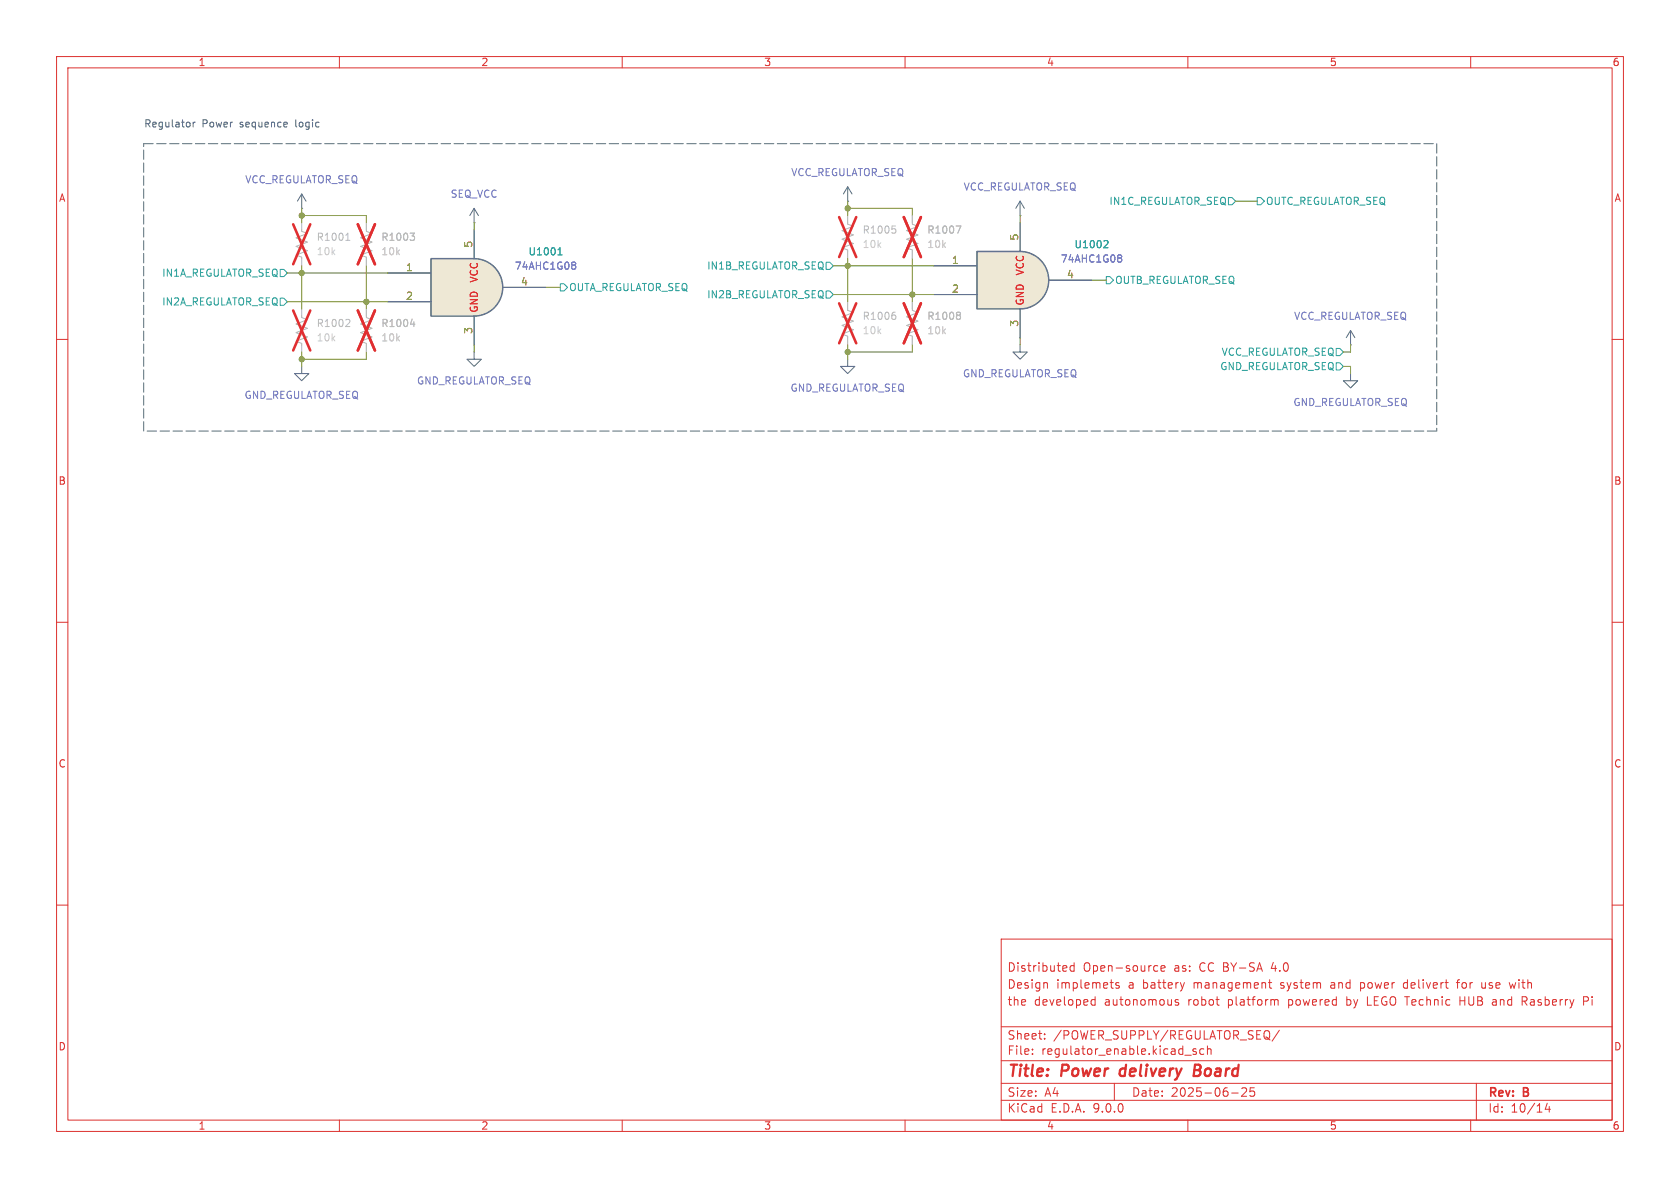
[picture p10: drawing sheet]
<svg xmlns="http://www.w3.org/2000/svg" width="297mm" height="210mm" viewBox="0 0 297 210" stroke-linecap="round" stroke-linejoin="round" font-family="sans-serif">
<g fill="none" stroke="#dc322f" stroke-width=".18">
<path d="M10 10h277v190h-277zM12 12h273v186h-273zM60 10v2M110 10v2M160 10v2M210 10v2M260 10v2M10 60h2M285 60h2M10 110h2M285 110h2M10 160h2"/>
<path d="M177 166h108v32h-108zM185 173.7l.2 .2v.8M188.5 170.8l.1 .3-.7 .1M189.9 170.2v1.5M189.9 170.8l-.4-.1-.3 .3v.4l.1 .2h.6M193 177.6h.6M193 176.8h.6M193.6 176.2v1.5M197.8 173.8l-.3-.1-.3 .2 .1 .2 .5 .2v.3h-.6M204.1 171.6h.6M204.1 170.8h.6M205.2 171.2l.8-.1-.1-.3-.4-.1-.3 .2 .1 .7h.6"/>
<path d="M208.3 176.8l-.3-.1-.3 .2 .1 .2 .5 .2v.3h-.6M209.4 173.7l-.4 1M224.2 173.7h.6M224.5 173.2v1.3l.3 .2M225.4 176.8h.5l.1 .9M240.5 173.7v1.5M240.5 174.6l.2 .1M240.7 173.7l-.2 .1M241.7 176.2v1.5h.8M248.4 173.7l-.3 .3v.4l.3 .3M257.5 173.7h.5M258 173.2l-.3 .2v1.3"/>
<path d="M258.1 176.2v1.5M258.1 176.9h.9M262 173.7v.9h.5M264 177.7h.4M264 176.7l.5 .1M264 177.1h.4M266.8 173.7l.3 1 .3-.7 .3 .7M269.5 177l.5 .7M269.9 176.3l-.2-.1h-.6v1.5M269.9 176.8l-.2 .2h-.6M280 177l.7-.1 .1-.2-.1-.4-.2-.1h-.5v1.5M285 160h2"/>
<path d="M60 198v2M110 198v2M160 198v2M177 194.5h108M177 191.5h108M177 187.5h108M177 181.5h108M182.5 186.3v.1M182.5 185.5v.1M184.7 183.6v.1M184.7 182.8v.1M197 191.5v3"/>
<path d="M209.5 186.5h1.1M210 198v2M211.5 185.5l-.4-.1-.2 .2 .1 .2 .5 .2v.3h-.6M212.8 185.5l-.4-.1-.3 .3v.4l.1 .2h.6M213.5 185.5l.2-.1 .3 .1 .1 .9M213.5 184.9v1.5M217.7 193.2h1.2M219.5 192.4l.6-.1 .2 .1 .1 .3-.9 1.1h.9M221.7 192.3h-.7v.7l.2-.1h.5l.1 .3-.1 .5-.2 .1-.5-.1M226.2 182.1l-1.3 2M260 198v2M261 191.5v6.5"/>
<path d="M273.5 195l-.3 1.1h.9M273.9 195.6v1"/>
</g>
<path d="M198.1 189.1l-.2 .7 .4 .4M211.1 189.2h.7M211.8 189.2l.3 .1M211.9 188.2h-.6l-.3 2 1-.1M212 189.1l-.2 .1" fill="none" stroke="#dc322f" stroke-width=".4"/>
<path d="M64.8 39.4v1.5l1 .4-2 .7 2 .8-2 .8 2 .7-2 .8 1 .4v1.5M161.3 38.1v1.5l1 .4-2 .8 2 .7-2 .8 2 .8-2 .7 1 .4v1.5M64.8 54.6v1.5l1 .4-2 .8 2 .7-2 .8 2 .8-2 .7 1 .4v1.5" fill="none" stroke="#b3b3b3" stroke-width=".18"/>
<path d="M169 39.9h.9l-.6 1.3M72.5 41.2h.8l-.4 .5M72.6 57.3h.7M73 41.7l.3 .2v.3l-.3 .3M73.2 56.9v.8" fill="none" stroke="#bdbdbd" stroke-width=".18"/>
<path d="M63.3 39.6l3 7.1M66.3 39.6l-3 7.1M159.8 38.4l3 7M162.8 38.4l-3 7M63.3 54.9l3 7.1M66.3 54.9l-3 7.1" fill="none" stroke="#e12e31" stroke-width=".46"/>
<path d="M238.8 58.4l-.8 1.3M238.8 58.4l.7 1.3M238.8 58.4v2.6M238.8 61h.1M238.8 66v1.3h1.2l-1.2 1.3-1.3-1.3h1.3" fill="none" stroke="#586e75" stroke-width=".18"/>
<path d="M83.8 45.7a5.1 5.1 0 0 1 5.1 5.1 5.1 5.1 0 0 1-5.1 5.1z" fill="#eee8d5" stroke="#eee8d5" stroke-width=".18"/>
<path d="M76.2 45.7h7.6v10.2h-7.6z" fill="#eee8d5"/>
<path d="M76.2 45.7h7.6a5.1 5.1 0 0 1 5.1 5.1 5.1 5.1 0 0 1-5.1 5.1h-7.6z" fill="none" stroke="#586e75" stroke-width=".25"/>
<path d="M68.6 48.3h7.6M68.6 53.3h7.6M83.8 40.6v5.1M83.8 55.9v5.1M88.9 50.8h7.6M53.3 64.8v1.2h1.3l-1.3 1.3-1.2-1.3h1.2M149.9 63.5v1.3h1.2l-1.2 1.2-1.3-1.2h1.3M180.3 61v1.2h1.3l-1.3 1.3-1.2-1.3h1.2" fill="none" stroke="#586e75" stroke-width=".18"/>
<path d="M98.6 45.1h.8M98.8 44.1l.2-.3v1.3" fill="none" stroke="#268bd2" stroke-width=".18"/>
<path d="M101.3 46.3h.2l.3 .3-.3 .3M101.3 46.9h.2M101.5 46.9l.3 .2v.3l-.1 .1-.4 .1" fill="none" stroke="#6c71c4" stroke-width=".18"/>
<path d="M149.9 53.3v1.6l1 .3-2.1 .8 2.1 .8-2.1 .7 2.1 .8-2.1 .8 1.1 .3v1.6" fill="none" stroke="#b3b3b3" stroke-width=".18"/>
<path d="M158 55.2h.3M158.1 55.7l.3 .2v.3l-.3 .3" fill="none" stroke="#bdbdbd" stroke-width=".18"/>
<path d="M148.3 53.6l3.1 7.1M151.4 53.6l-3.1 7.1" fill="none" stroke="#e12e31" stroke-width=".46"/>
<path d="M180.3 44.5a5.1 5.1 0 0 1 5.1 5 5.1 5.1 0 0 1-5.1 5.1z" fill="#eee8d5" stroke="#eee8d5" stroke-width=".18"/>
<path d="M172.7 44.5h7.6v10.1h-7.6z" fill="#eee8d5"/>
<path d="M172.7 44.5h7.6a5.1 5.1 0 0 1 5.1 5 5.1 5.1 0 0 1-5.1 5.1h-7.6z" fill="none" stroke="#586e75" stroke-width=".25"/>
<g fill="none" stroke="#586e75" stroke-width=".18">
<path d="M34.1 21.6v.8M34.5 21.6l-.4 .2M50.6 21.6l.2 .3-.6 .1M50.7 22.4h-.1M53.3 36.8h.1M53.3 34.3l-.7 1.3M53.3 34.3l.8 1.3M53.3 34.3v2.5M83.8 39.4h.1M83.8 36.8l-.7 1.3M83.8 36.8l.8 1.3M83.8 36.8v2.6"/>
<path d="M149.9 35.6h.1M149.9 33l-.8 1.3M149.9 33l.7 1.3M149.9 33v2.6M180.3 38.1h.1M180.3 35.6v2.5M180.3 39.4v5.1M180.3 35.6l-.7 1.2M180.3 35.6l.8 1.2M68.6 48.3h7.6M68.6 53.3h7.6M83.8 40.6v5.1"/>
<path d="M83.8 55.9v5.1M88.9 50.8h7.6M165.1 47h7.6M165.1 52.1h7.6M180.3 54.6v5.1M185.4 49.5h7.6M83.8 62.2v1.3h1.3l-1.3 1.3-1.3-1.3h1.3"/>
</g>
<path d="M98.6 45.1h.8M98.8 44.1l.2-.3v1.3M195.3 42.5l.5 .1 .1 .3-.8 .9h.8" fill="none" stroke="#268bd2" stroke-width=".18"/>
<path d="M101.3 46.3h.2l.3 .3-.3 .3M101.3 46.9h.2M101.5 46.9l.3 .2v.3l-.1 .1-.4 .1M197.8 45.1h.3l.2 .2-.2 .3M197.8 45.6h.3M198.1 45.6l.2 .2v.3l-.1 .2h-.4" fill="none" stroke="#6c71c4" stroke-width=".18"/>
<path d="M53.3 39.4v1.5l1.1 .4-2.1 .7 2.1 .8-2.1 .8 2.1 .7-2.1 .8 1 .4v1.5M64.8 39.4v1.2M149.9 38.1v1.5l1 .4-2.1 .8 2.1 .7-2.1 .8 2.1 .8-2.1 .7 1.1 .4v1.5M161.3 38.1v1.3M53.3 54.6v1.5l1.1 .4-2.1 .8 2.1 .7-2.1 .8 2.1 .8-2.1 .7 1 .4v1.5M64.8 45.7v1.3M64.8 54.6v1.3M161.3 53.3v1.6l1 .3-2 .8 2 .8-2 .7 2 .8-2 .8 1 .3v1.6M161.3 44.5v1.2M64.8 61v1.2" fill="none" stroke="#b3b3b3" stroke-width=".18"/>
<path d="M157.7 39.9h.6M169 39.9h.9l-.6 1.3M61.1 42.5h.8M61.3 41.5l.2-.3v1.3M61.6 56.5l.3 .2-.1 .3-.7 .7h.8M72.5 41.2h.8l-.4 .5M72.6 57.3h.7M73 41.7l.3 .2v.3l-.3 .3M73.2 56.9v.8M158.1 40.4l.3 .3v.3l-.3 .2M169.6 55.2l.2 .2-.2 .3 .2 .3v.2l-.2 .3" fill="none" stroke="#bdbdbd" stroke-width=".18"/>
<g fill="none" stroke="#e12e31" stroke-width=".46">
<path d="M51.8 39.6l3.1 7.1M54.9 39.6l-3.1 7.1M63.3 39.6l3 7.1M66.3 39.6l-3 7.1M148.3 38.4l3.1 7M151.4 38.4l-3.1 7M159.8 38.4l3 7M162.8 38.4l-3 7M51.8 54.9l3.1 7.1M54.9 54.9l-3.1 7.1M63.3 54.9l3 7.1M66.3 54.9l-3 7.1"/>
<path d="M159.8 53.6l3 7.1M162.8 53.6l-3 7.1"/>
</g>
<path d="M217.2 34.9h.6l.6 .7-.6 .6h-.6zM222.2 34.9h.7l.6 .7-.6 .6h-.7zM49.5 52.7h.7l.6 .6-.6 .7h-.7zM49.5 47.6h.7l.6 .7-.6 .6h-.7zM99.1 50.2h.6l.6 .6-.6 .6h-.6zM146 46.4h.7l.6 .6-.6 .6h-.7zM146 51.4h.7l.6 .7-.6 .6h-.7zM195.6 48.9h.6l.6 .6-.6 .7h-.6zM236.2 61.6h.7l.6 .6-.6 .7h-.7zM236.2 64.1h.7l.6 .7-.6 .6h-.7z" fill="none" stroke="#2aa198" stroke-width=".18"/>
<path d="M25.4 25.4h228.6M254 25.4v50.8M25.4 76.2v-50.8M254 76.2h-228.6" fill="none" stroke="#586e75" stroke-width=".18" stroke-dasharray="1.7 .6"/>
<g fill="none" stroke="#859900" stroke-width=".18">
<path d="M53.3 38.1h11.5v1.3M53.3 36.8v2.6M83.8 39.4v1.2M149.9 36.8h11.4v1.3M149.9 35.6v2.5M180.3 38.1v1.3M218.4 35.6h3.8M50.8 48.3h17.8M50.8 53.3h17.8M53.3 47v7.6M64.8 47v7.6M96.5 50.8h2.6"/>
<path d="M147.3 52.1h17.8M147.3 47h17.8M149.9 45.7v7.6M161.3 45.7v7.6M180.3 59.7v1.3M193 49.5h2.6M53.3 62.2v2.6M64.8 62.2v1.3h-11.5M83.8 61v1.2M149.9 61v2.5M161.3 61v1.2h-11.4M237.5 64.8h1.3v1.2"/>
<path d="M238.8 61v1.2h-1.3"/>
</g>
<g fill="#859900" stroke="#859900" stroke-width=".18">
<circle cx="53.3" cy="38.1" r=".46"/>
<circle cx="64.8" cy="53.3" r=".46"/>
<circle cx="53.3" cy="63.5" r=".46"/>
<circle cx="53.3" cy="48.3" r=".46"/>
<circle cx="149.9" cy="62.2" r=".46"/>
<circle cx="161.3" cy="52.1" r=".46"/>
<circle cx="149.9" cy="36.8" r=".46"/>
<circle cx="149.9" cy="47" r=".46"/>
</g>
<g font-size="2.8" fill="#dc322f">
<text x="178" y="190.9">Title:</text>
<text x="187.7" y="190.9">Power</text>
<text x="198.8" y="190.9">delivery</text>
<text x="212.7" y="190.9">Board</text>
</g>
<g font-size="2.1" fill="#dc322f">
<text x="178" y="172">Distributed</text>
<text x="191.4" y="172">Open-source</text>
<text x="207.6" y="172">as:</text>
<text x="212.2" y="172">CC BY-SA</text>
<text x="225.1" y="172">4.0</text>
<text x="178" y="178">the</text>
<text x="178" y="175">Design</text>
<text x="182.8" y="178">developed</text>
<text x="186.7" y="175">implemets</text>
<text x="195.3" y="178">autonomous</text>
<text x="199.5" y="175">a</text>
<text x="202.2" y="175">battery</text>
<text x="210.2" y="178">robot</text>
<text x="211.3" y="175">management</text>
<text x="217.3" y="178">platform</text>
<text x="226.8" y="175">system</text>
<text x="228.1" y="178">powered</text>
<text x="235.8" y="175">and</text>
<text x="238.6" y="178">by</text>
<text x="241.2" y="175">power</text>
<text x="242.4" y="178">LEGO Technic</text>
<text x="249" y="175">delivert</text>
<text x="258.6" y="175">for</text>
<text x="259.1" y="178">HUB</text>
<text x="263.1" y="175">use</text>
<text x="265" y="178">and</text>
<text x="268.2" y="175">with</text>
<text x="270.4" y="178">Rasberry</text>
<text x="281.4" y="178">Pi</text>
<text x="178" y="184">Sheet:</text>
<text x="186.2" y="184">/POWER_SUPPLY/REGULATOR_SEQ/</text>
<text x="178" y="186.7">File:</text>
<text x="184.1" y="186.7">regulator_enable.kicad_sch</text>
<text x="178" y="196.9">KiCad</text>
<text x="178" y="194.1">Size:</text>
<text x="184.7" y="194.1">A4</text>
<text x="185.7" y="196.9">E.D.A.</text>
<text x="193.3" y="196.9">9.0.0</text>
<text x="200" y="194.1">Date:</text>
<text x="207" y="194.1">2025-06-25</text>
<text x="263" y="194.3">Rev:</text>
<text x="263" y="196.9">Id:</text>
<text x="267.1" y="196.9">10/14</text>
<text x="269.4" y="194.3">B</text>
</g>
<g font-size="1.8" fill="#dc322f">
<text x="35" y="11.9">1</text>
<text x="85" y="11.9">2</text>
<text x="135" y="11.9">3</text>
<text x="185" y="11.9">4</text>
<text x="235" y="11.9">5</text>
<text x="285" y="11.9">6</text>
<text x="10.3" y="35.9">A</text>
<text x="285.3" y="35.9">A</text>
<text x="10.3" y="85.9">B</text>
<text x="285.3" y="85.9">B</text>
<text x="10.3" y="135.9">C</text>
<text x="285.3" y="135.9">C</text>
<text x="10.3" y="185.9">D</text>
<text x="285.3" y="185.9">D</text>
<text x="35" y="199.9">1</text>
<text x="85" y="199.9">2</text>
<text x="135" y="199.9">3</text>
<text x="185" y="199.9">4</text>
<text x="235" y="199.9">5</text>
<text x="285" y="199.9">6</text>
</g>
<g font-size="1.8" fill="#586e75">
<text x="25.4" y="22.6">Regulator</text>
<text x="35.7" y="22.6">Power</text>
<text x="42.5" y="22.6">sequence</text>
<text x="52.5" y="22.6">logic</text>
</g>
<g font-size="1.8" fill="#6c71c4">
<text x="43.3" y="32.6">VCC_REGULATOR_SEQ</text>
<text x="79.6" y="35.2">SEQ_VCC</text>
<text x="139.8" y="31.3">VCC_REGULATOR_SEQ</text>
<text x="170.3" y="33.9">VCC_REGULATOR_SEQ</text>
<text x="90.9" y="47.9">74AHC1G08</text>
<text x="187.4" y="46.6">74AHC1G08</text>
<text x="228.7" y="56.7">VCC_REGULATOR_SEQ</text>
<text x="43.1" y="70.7">GND_REGULATOR_SEQ</text>
<text x="73.6" y="68.2">GND_REGULATOR_SEQ</text>
<text x="139.7" y="69.4">GND_REGULATOR_SEQ</text>
<text x="170.1" y="66.9">GND_REGULATOR_SEQ</text>
<text x="228.6" y="72">GND_REGULATOR_SEQ</text>
</g>
<g font-size="1.8" fill="#bdbdbd">
<text x="152.4" y="41.5">R1005</text>
<text x="163.8" y="41.5">R1007</text>
<text x="55.9" y="42.8">R1001</text>
<text x="67.3" y="42.8">R1003</text>
<text x="55.9" y="58">R1002</text>
<text x="67.3" y="58">R1004</text>
<text x="152.4" y="56.7">R1006</text>
<text x="163.8" y="56.7">R1008</text>
</g>
<g font-size="1.8" fill="#2aa198">
<text x="196" y="36.4">IN1C_REGULATOR_SEQ</text>
<text x="223.7" y="36.4">OUTC_REGULATOR_SEQ</text>
<text x="124.9" y="47.9">IN1B_REGULATOR_SEQ</text>
<text x="28.6" y="49.1">IN1A_REGULATOR_SEQ</text>
<text x="100.5" y="51.7">OUTA_REGULATOR_SEQ</text>
<text x="124.9" y="52.9">IN2B_REGULATOR_SEQ</text>
<text x="197" y="50.4">OUTB_REGULATOR_SEQ</text>
<text x="28.6" y="54.2">IN2A_REGULATOR_SEQ</text>
<text x="215.6" y="65.6">GND_REGULATOR_SEQ</text>
<text x="215.9" y="63.1">VCC_REGULATOR_SEQ</text>
</g>
<g font-size="1.8" fill="#cbcbcb">
<text x="55.9" y="45.3">10k</text>
<text x="67.3" y="45.3">10k</text>
<text x="152.4" y="44">10k</text>
<text x="163.8" y="44">10k</text>
<text x="152.4" y="59.3">10k</text>
<text x="163.8" y="59.3">10k</text>
<text x="55.9" y="60.6">10k</text>
<text x="67.3" y="60.6">10k</text>
</g>
<g font-size="1.8" fill="#b58900">
<text x="83.6" y="43.9" transform="rotate(-90 83.6 43.9)">5</text>
<text x="168.2" y="46.7">1</text>
<text x="180.1" y="42.6" transform="rotate(-90 180.1 42.6)">5</text>
<text x="71.7" y="48">1</text>
<text x="71.7" y="53.1">2</text>
<text x="92" y="50.5">4</text>
<text x="168.2" y="51.8">2</text>
<text x="188.5" y="49.3">4</text>
<text x="83.6" y="59.1" transform="rotate(-90 83.6 59.1)">3</text>
<text x="180.1" y="57.9" transform="rotate(-90 180.1 57.9)">3</text>
</g>
<g font-size="1.8" fill="#268bd2">
<text x="93.3" y="45.3">U1001</text>
<text x="189.9" y="44.1">U1002</text>
</g>
<g font-size="1.8" fill="#cb4b16">
<text x="84.7" y="50.1" transform="rotate(-90 84.7 50.1)">VCC</text>
<text x="181.2" y="48.8" transform="rotate(-90 181.2 48.8)">VCC</text>
<text x="84.7" y="55.4" transform="rotate(-90 84.7 55.4)">GND</text>
<text x="181.2" y="54.1" transform="rotate(-90 181.2 54.1)">GND</text>
</g>
</svg>
